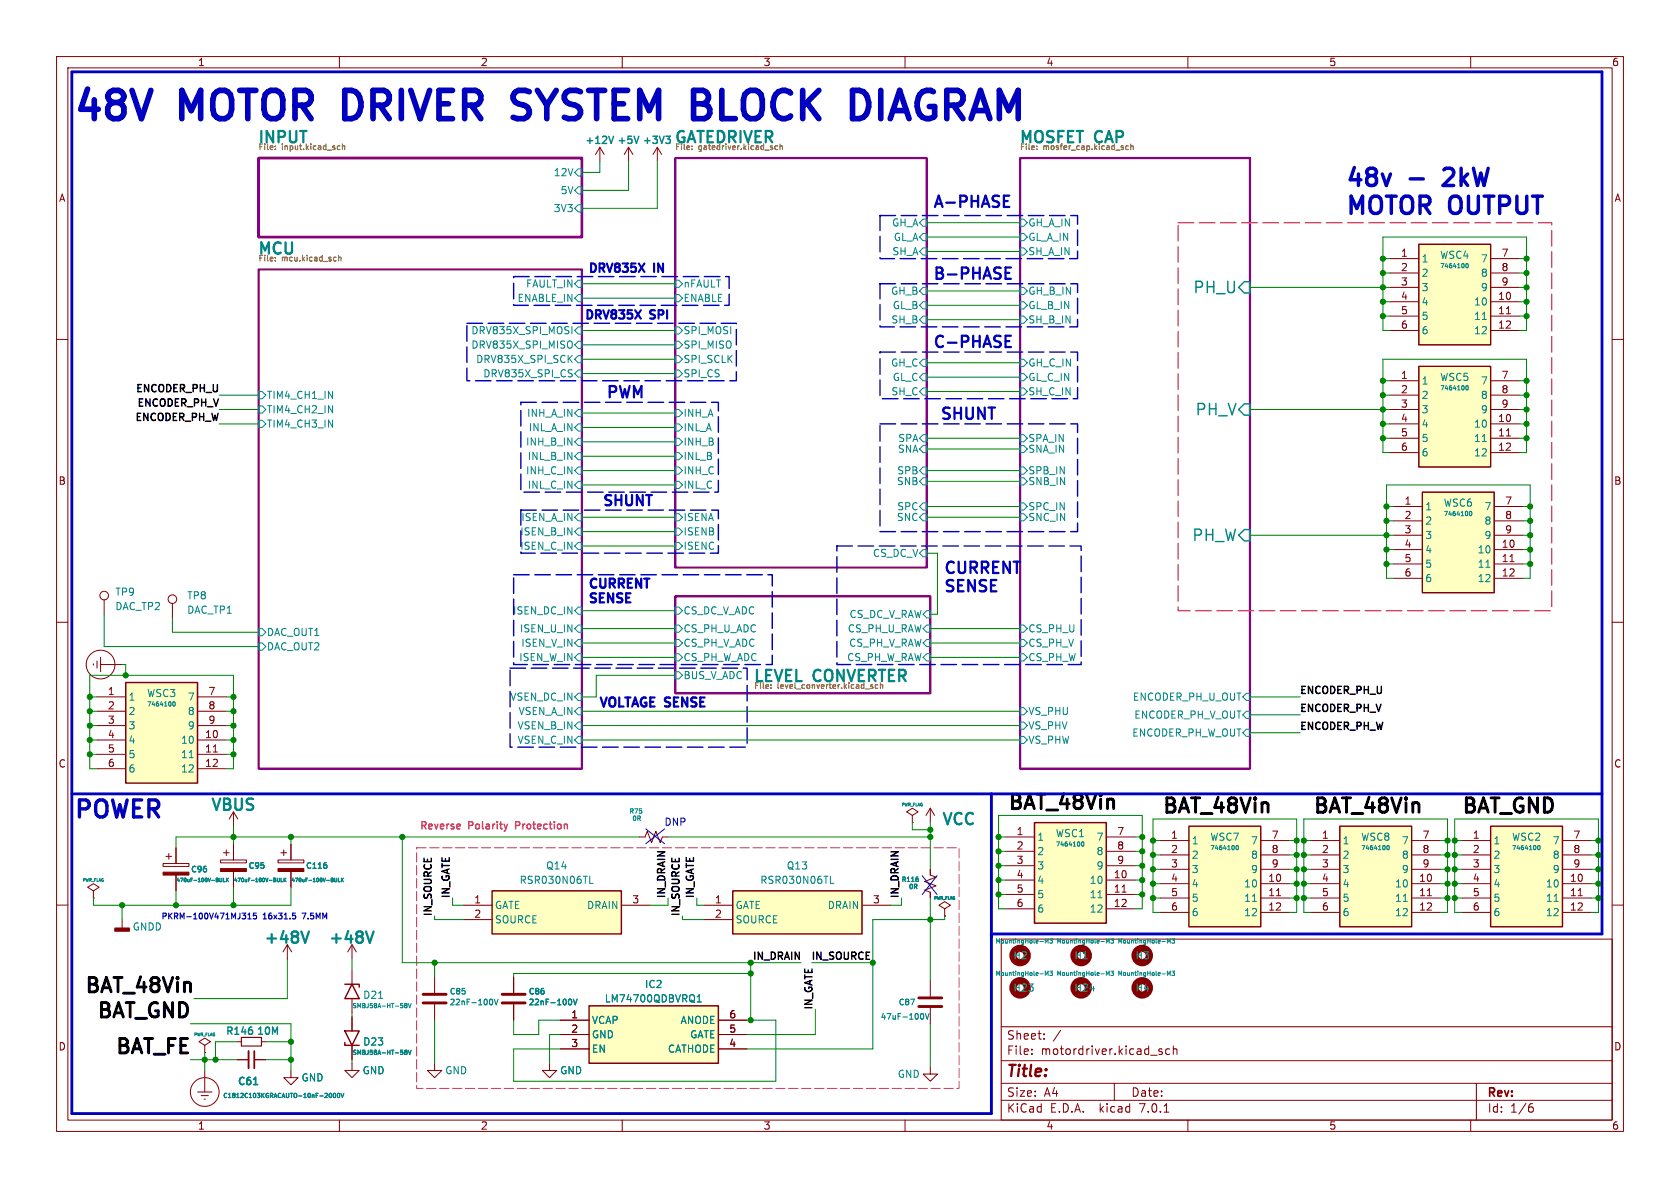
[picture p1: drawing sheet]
<svg xmlns="http://www.w3.org/2000/svg" width="297mm" height="210mm" viewBox="0 0 297 210" stroke-linecap="round" stroke-linejoin="round" font-family="sans-serif">
<g fill="none" stroke="#840000" stroke-width=".18">
<path d="M10 10h277v190h-277zM12 12h273v186h-273zM60 10v2M110 10v2M160 10v2M210 10v2M260 10v2M106 26l-.7 1.3M106 26v2.6M106 26l.8 1.3M111.1 26l-.7 1.3M111.1 26v2.6"/>
<path d="M111.1 26l.8 1.3M116.2 26l-.8 1.3M116.2 26v2.6M116.2 26l.8 1.3M10 60h2M245.7 45.7h5.1M245.7 53.3h5.1M245.7 55.9h5.1M245.7 58.4h5.1M245.7 48.3h5.1M245.7 50.8h5.1M263.5 45.7h5.1"/>
<path d="M263.5 53.3h5.1M263.5 55.9h5.1M263.5 58.4h5.1M263.5 48.3h5.1M263.5 50.8h5.1M266.3 55.5h.7M285 60h2M245.7 67.3h5.1M245.7 74.9h5.1M245.7 77.5h5.1M245.7 69.9h5.1M245.7 72.4h5.1"/>
<path d="M263.5 67.3h5.1M263.5 74.9h5.1M263.5 77.5h5.1M263.5 69.9h5.1M263.5 72.4h5.1M266.3 77.1h.7M245.7 80h5.1M246.4 89.5h5.1M246.4 97.2h5.1M246.4 99.7h5.1M246.4 92.1h5.1M246.4 94.6h5.1"/>
<path d="M263.5 80h5.1M264.2 89.5h5M264.2 97.2h5M264.2 99.7h5M264.2 92.1h5M264.2 94.6h5M266.9 99.3h.8M10 110h2M16.5 117.3v.3M17.1 116.8v1.3M17.8 117.5h3.8M17.8 116.2v2.5"/>
<path d="M18.4 106v2.6M30.5 106.7v2.5M246.4 102.2h5.1M264.2 102.2h5M285 110h2M17.1 123.2h5.1M17.1 130.8h5.1M17.1 133.4h5.1M17.1 135.9h5.1M17.1 125.7h5.1M17.1 128.3h5.1M34.9 123.2h5.1"/>
<path d="M34.9 130.8h5.1M34.9 133.4h5.1M34.9 135.9h5.1M34.9 125.7h5.1M34.9 128.3h5.1M37.7 132.9h.7M10 160h2M16.5 157.5l1-.7-1-.6-1 .6 1 .7v1.3M16.5 158.8h.1M28.8 152.7h4.6v.5h-4.6zM29.3 151.4h1.1M29.8 150.9v1"/>
<path d="M31.1 149.9v2.8M31.1 154.7v2.8M39 152h4.6v.5h-4.6zM39.5 150.7h1M40 150.2v1.1M41.3 143.5l.7 1.3M41.3 143.5v2.6M41.3 149.2v2.8M41.3 154.1v2.7M41.3 143.5l-.8 1.3M49.1 152h4.6v.5h-4.6zM49.7 150.7h1"/>
<path d="M50.2 150.2v1.1M51.4 149.2v2.8M51.4 154.1v2.7M161.3 144.1l1-.6-1-.6-1 .6 1 .6v1.3M161.3 145.4h.1M164.5 142.9v2.5M164.5 142.9l-.8 1.2M164.5 142.9l.7 1.2M177.8 148h5.1M177.8 155.6h5.1M177.8 158.1h5.1M177.8 150.5h5.1"/>
<path d="M177.8 153h5.1M195.6 148h5.1M195.6 155.6h5.1M195.6 158.1h5.1M195.6 150.5h5.1M195.6 153h5.1M198.4 157.7h.7M205.1 148.6h5.1M205.1 156.2h5.1M205.1 158.8h5.1M205.1 151.1h5.1M205.1 153.7h5.1"/>
<path d="M222.9 148.6h5.1M222.9 156.2h5.1M222.9 158.8h5.1M222.9 151.1h5.1M222.9 153.7h5.1M225.7 158.3h.7M231.8 148.6h5.1M231.8 156.2h5.1M231.8 158.8h5.1M231.8 151.1h5.1M231.8 153.7h5.1M249.6 148.6h5"/>
<path d="M249.6 156.2h5M249.6 158.8h5M249.6 151.1h5M249.6 153.7h5M252.3 158.3h.8M258.4 148.6h5.1M258.4 156.2h5.1M258.4 158.8h5.1M258.4 151.1h5.1M258.4 153.7h5.1M276.2 148.6h5.1M276.2 156.2h5.1"/>
<path d="M276.2 158.8h5.1M276.2 151.1h5.1M276.2 153.7h5.1M279 158.3h.7M285 160h2M21.6 162.6v1.5M50.8 167l-.8 1.3M50.8 167v2.5M50.8 167l.8 1.3M62.2 167v2.5M62.2 171.5v2.5M62.2 176.5v2.6"/>
<path d="M62.2 179.7v2.5M62.2 167l-.7 1.3M62.2 167l.8 1.3M76.8 172.7v2.8M76.8 177.5v2.8M81.9 160h5.1M81.9 162.6h5.1M90.8 172.7v2.8M90.8 177.5v2.8M109.9 160h5M124.5 160h5M124.5 162.6h5"/>
<path d="M152.4 160h5.1M164.5 173.4v2.7M164.5 178.2v2.8M167 160.7l1-.7-1-.6-1 .6 1 .7v1.2M167 161.9h.1M177 166h108v32h-108zM177.8 160.7h5.1M195.6 160.7h5.1M205.1 161.3h5.1M222.9 161.3h5.1M231.8 161.3h5.1M249.6 161.3h5"/>
<path d="M258.4 161.3h5.1M276.2 161.3h5.1M34.9 193h2.6M35.6 193.7h1.2M36.1 194.3h.2M36.2 184.8l1-.6-1-.7-1 .7 1 .6v1.3M36.2 186.1h.1M36.2 189.2v3.8M41.9 187.3h2M41.9 184.2h.8M45 187.3h2M46.2 184.2h.8"/>
<path d="M51.4 189.2v1.3h1.3l-1.3 1.3-1.2-1.3h1.2M60 198v2M62.2 188v1.2h1.3l-1.3 1.3-1.2-1.3h1.2M62.2 184.8v2.5M76.8 188v1.2h1.3l-1.3 1.3-1.2-1.3h1.2M97.2 188v1.2h1.2l-1.2 1.3-1.3-1.3h1.3M99.1 185.4h5M99.1 180.3h5M99.1 182.9h5M110 198v2M127 185.4h5.1M127 180.3h5.1"/>
<path d="M127 182.9h5.1M160 198v2M164.5 188.6v1.3h1.2l-1.2 1.2-1.3-1.2h1.3M177 194.5h108M177 191.5h108M177 187.5h108M177 181.5h108M182.4 186.3v.1M182.4 185.5v.1M184.6 183.6v.1M184.6 182.8v.1M197 191.5v3"/>
<path d="M204.9 185.8l.4 .1 .2 .2-.1 .2-.4 .1M204.9 185.5h.5M205.8 196.6h.8M206.8 185.5l-.4-.1-.3 .3v.4l.1 .2h.6M207.4 185.5l.2-.1 .4 .1 .1 .9M207.4 184.9v1.5M210 198v2M260 198v2M261 191.5v6.5M270.5 195.7h.4l.2 .3-.1 .5-.5 .1M270.9 195.1l-.4 .1"/>
<circle cx="17.8" cy="117.5" r="2.54"/>
<circle cx="18.4" cy="105.3" r=".76"/>
<circle cx="30.5" cy="105.9" r=".76"/>
<circle cx="36.2" cy="193" r="2.54"/>
</g>
<g fill="#fff" stroke="#fff" stroke-width=".18">
<path d="M45.7 27.9h57.2v14h-57.2z"/>
<path d="M119.4 27.9h44.4v72.4h-44.4z"/>
<path d="M45.7 47.6h57.2v88.3h-57.2z"/>
<path d="M180.3 27.9h40.7v108h-40.7z"/>
<path d="M119.4 105.4h45.1v17.2h-45.1z"/>
</g>
<path d="M45.7 27.9h57.2v14h-57.2z" fill="none" stroke="#840084" stroke-width=".5"/>
<g fill="none" stroke="#008484" stroke-width=".18">
<path d="M101.6 36.8l.6-.6h.7v1.3h-.7zM101.6 30.5l.6-.7h.7v1.3h-.7zM102.2 33h.7v1.3h-.7l-.6-.6zM163.2 38.7h.6v1.3h-.6l-.6-.6zM180.3 38.7h.7l.6 .7-.6 .6h-.7zM101.1 57.7v1.3M101.6 58.4l.6-.6h.7v1.3h-.7zM101.6 52.7l.6-.6h.7v1.2h-.7zM102.2 49.5h.7v1.3h-.7l-.6-.6zM119.4 57.8h.6l.6 .6-.6 .7h-.6zM119.4 49.5h.6l.6 .7-.6 .6h-.6zM119.4 52.1h.6l.6 .6-.6 .6h-.6z"/>
<path d="M163.2 50.8h.6v1.3h-.6l-.6-.7zM163.2 41.3h.6v1.2h-.6l-.6-.6zM163.2 53.3h.6v1.3h-.6l-.6-.6zM163.2 55.9h.6v1.3h-.6l-.6-.7zM163.2 43.8h.6v1.3h-.6l-.6-.6zM180.3 55.9h.7l.6 .6-.6 .7h-.7zM180.3 50.8h.7l.6 .6-.6 .7h-.7zM180.3 43.8h.7l.6 .7-.6 .6h-.7zM180.3 41.3h.7l.6 .6-.6 .6h-.7zM180.3 53.3h.7l.6 .7-.6 .6h-.7zM259.2 46.6h.1a.37 .37 0 0 1 .3 .4 .37 .37 0 0 1-.4 .3l-.1-.2zM259.5 47.3h.1"/>
<path d="M262 56.5h.8M45.7 69.2h.7l.6 .7-.6 .6h-.7zM45.7 71.8h.7l.6 .6-.6 .6h-.7zM45.7 74.3h.7l.6 .6-.6 .7h-.7zM100.6 63.4l.6 .7M100.9 60.3h.1a.81 .81 0 0 1-.1 1.2M100.9 66l.3 .3-.3 .3M101 65.4h.2M101.2 62.8l-.8 .7M101.6 75.6l.6-.7h.7v1.3h-.7zM101.6 66l.6-.6h.7v1.3h-.7zM102.2 60.3h.7v1.3h-.7l-.6-.6z"/>
<path d="M102.2 62.9h.7v1.2h-.7l-.6-.6zM102.2 72.4h.7v1.3h-.7l-.6-.7zM102.2 77.5h.7v1.2h-.7l-.6-.6zM119.4 60.3h.6l.6 .7-.6 .6h-.6zM119.4 65.4h.6l.6 .6-.6 .7h-.6zM119.4 62.9h.6l.6 .6-.6 .6h-.6zM119.4 72.4h.6l.6 .6-.6 .7h-.6zM119.4 74.9h.6l.6 .7-.6 .6h-.6zM119.4 77.5h.6l.6 .6-.6 .6h-.6zM163.2 66h.6v1.3h-.6l-.6-.6zM163.2 68.6h.6v1.3h-.6l-.6-.7zM163.2 63.5h.6v1.3h-.6l-.6-.7z"/>
<path d="M163.2 76.8h.6v1.3h-.6l-.6-.6zM163.2 78.7h.6v1.3h-.6l-.6-.6zM180.3 68.6h.7l.6 .6-.6 .7h-.7zM180.3 66h.7l.6 .7-.6 .6h-.7zM180.3 63.5h.7l.6 .6-.6 .7h-.7zM180.3 78.7h.7l.6 .7-.6 .6h-.7zM180.3 76.8h.7l.6 .7-.6 .6h-.7zM259.2 68.2h.1a.37 .37 0 0 1 .3 .4 .37 .37 0 0 1-.4 .3l-.1-.3zM262 78.1h.8M101.6 94l.6-.7h.7v1.3h-.7zM102.2 90.8h.7v1.3h-.7l-.6-.7zM102.2 85.1h.7v1.3h-.7l-.6-.7z"/>
<path d="M102.2 80h.7v1.3h-.7l-.6-.7zM102.2 82.6h.7v1.2h-.7l-.6-.6zM102.2 95.9h.7v1.3h-.7l-.6-.7zM119.4 82.6h.6l.6 .6-.6 .6h-.6zM119.4 85.1h.6l.6 .6-.6 .7h-.6zM119.4 80h.6l.6 .6-.6 .7h-.6zM119.4 90.8h.6l.6 .6-.6 .7h-.6zM119.4 93.3h.6l.6 .7-.6 .6h-.6zM119.4 95.9h.6l.6 .6-.6 .7h-.6zM163.2 97.2h.6v1.2h-.6l-.6-.6zM163.2 82.6h.6v1.2h-.6l-.6-.6zM163.2 84.5h.6v1.2h-.6l-.6-.6z"/>
<path d="M163.2 88.9h.6v1.3h-.6l-.6-.7zM163.2 90.8h.6v1.3h-.6l-.6-.7zM180.3 84.5h.7l.6 .6-.6 .6h-.7zM180.3 82.6h.7l.6 .6-.6 .6h-.7zM180.3 90.8h.7l.6 .6-.6 .7h-.7zM180.3 88.9h.7l.6 .6-.6 .7h-.7zM259.9 90.4h.1a.37 .37 0 0 1 .2 .4 .37 .37 0 0 1-.3 .3l-.1-.2zM45.7 113.7h.7l.6 .6-.6 .6h-.7zM45.7 111.1h.7l.6 .7-.6 .6h-.7zM101.6 111.1l.6-.6h.7v1.3h-.7zM102.2 107.3h.7v1.3h-.7l-.6-.6zM102.2 115.6h.7v1.2h-.7l-.6-.6z"/>
<path d="M102.2 113h.7v1.3h-.7l-.6-.6zM119.4 115.6h.6l.6 .6-.6 .6h-.6zM119.4 113h.6l.6 .7-.6 .6h-.6zM119.4 110.5h.6l.6 .6-.6 .7h-.6zM119.4 118.7h.6l.6 .7-.6 .6h-.6zM119.4 107.3h.6l.6 .7-.6 .6h-.6zM163.2 113.7l.6-.7h.7v1.3h-.7zM163.8 110.5h.7v1.3h-.7l-.6-.7zM163.8 115.6h.7v1.2h-.7l-.6-.6zM163.8 108h.7v1.2h-.7l-.6-.6zM180.3 115.6h.7l.6 .6-.6 .6h-.7zM180.3 113h.7l.6 .7-.6 .6h-.7z"/>
<path d="M180.3 110.5h.7l.6 .6-.6 .7h-.7zM262.7 100.3h.7M30.6 124.1h.1a.37 .37 0 0 1 .3 .3 .37 .37 0 0 1-.4 .4l-.1-.3zM30.6 124.1h.1M33.4 133.9h.8M101.6 123.2l.6-.6h.7v1.2h-.7zM102.2 127.6h.7v1.3h-.7l-.6-.6zM102.2 125.1h.7v1.3h-.7l-.6-.7zM102.2 130.2h.7v1.2h-.7l-.6-.6zM180.3 130.2h.7l.6 .6-.6 .6h-.7zM180.3 125.1h.7l.6 .6-.6 .7h-.7zM180.3 127.6h.7l.6 .7-.6 .6h-.7z"/>
<path d="M220.3 125.7h.7v1.3h-.7l-.6-.6zM220.3 122.6h.7v1.2h-.7l-.6-.6zM220.3 128.9h.7v1.3h-.7l-.6-.7zM39.2 155.2v.5l-.2 .2M39.5 155.2v.7h.3M40 155.2v.7M40.1 155.5l.3 .4M40.4 155.2l-.4 .4M49.4 155.2v.5l-.3 .2M49.7 155.2v.7h.3M50.2 155.2v.7M50.3 155.5l.3 .4"/>
<path d="M50.6 155.2l-.4 .4M59.5 155.2v.5l-.2 .2M59.8 155.2v.7h.3M60.4 155.2v.7M60.5 155.5l.2 .4M60.7 155.2l-.3 .4M104.3 156.2h.6M146.8 156.2h.6M191.3 148.9l.1-.1a.37 .37 0 0 1 .2 .4 .37 .37 0 0 1-.3 .3l-.1-.2zM194.1 158.7h.7M218.6 149.5h.1a.37 .37 0 0 1 .2 .3 .37 .37 0 0 1-.3 .4l-.1-.3zM221.4 159.3h.7"/>
<path d="M245.3 149.5a.37 .37 0 0 1 .3 .3 .37 .37 0 0 1-.3 .4l-.1-.3zM248.1 159.3h.7M271.9 149.5h.1a.37 .37 0 0 1 .3 .3 .37 .37 0 0 1-.4 .4l-.1-.3zM274.7 159.3h.8M71.7 177.7l-.2-.1 .2-.2 .3 .1-.2 .2M71.7 177.7l-.2 .2 .2 .3 .3-.2-.2-.3M71.7 177.7h.1M72.2 177.4l.2 .8 .3-.8M123.3 177.1h.7M123.3 176.2l.3-.4v1.3M185 172.2l.3-.5v.7M185 166.5l.3-.5v.7"/>
<path d="M185.6 171.7h.5l-.3 .3h.2v.4h-.4M185.6 166h.5l-.3 .3h.2v.3h-.4M195.8 172.2l.3-.5v.7M195.8 166.5l.3-.5v.7M196.4 171.7h.5l-.3 .3h.2v.4h-.4M196.4 166h.5l-.3 .3h.2v.3h-.4M206.6 166.5l.3-.5v.7M206.6 172.2l.3-.5v.7M207.2 171.7h.5l-.3 .3h.2v.4h-.4M207.2 166h.5l-.3 .3h.2v.3M207.2 166.6v.1M207.2 166.7h.4"/>
<path d="M207.6 166.6v.1M58.5 193.3h.1M58.5 193.3l.1 .4-.1 .3M59 193.3h.1a.37 .37 0 0 1 .2 .4 .37 .37 0 0 1-.3 .3l-.1-.3zM59.7 193.3h.1a.37 .37 0 0 1 .3 .4 .37 .37 0 0 1-.4 .3l-.1-.3zM59.7 193.3h.1M60.3 193.3l.2 .7 .3-.7M71.7 186l-.2-.2 .2-.2 .3 .2-.2 .2M71.7 186l-.2 .1 .2 .3 .2-.1v-.3M71.7 186h.1M71.8 186h.1M71.9 186h.1"/>
<path d="M72.2 185.6l.2 .8 .3-.8"/>
</g>
<path d="M60.8 25.8l.2 .1v.5M137.9 25.4v1M138.3 25.9v.5M200.3 25.9v.5M155.6 120.7v1M156.1 121.2v.5" fill="none" stroke="#848400" stroke-width=".2"/>
<path d="M119.4 27.9h44.4v72.4h-44.4zM180.3 27.9h40.7v108h-40.7zM45.7 47.6h57.2v88.3h-57.2zM119.4 105.4h45.1v17.2h-45.1z" fill="none" stroke="#840084" stroke-width=".4"/>
<path d="M108.5 24.1l-.5 1.3M112.9 24.1l-.4 1.3M118.5 24.1l-.4 .5 .3 .1 .1 .4-.2 .3h-.4M220 49.8h1v2h-1l-1-1zM220 71.4h1v2h-1l-1-1zM220 93.6h1v2h-1l-1-1zM44.5 182.1l.2 .2-.2 .5M44.8 191.7h.7" fill="none" stroke="#008484" stroke-width=".25"/>
<path d="M20.3 164.1h2.6v.5h-2.6z" fill="#840000" stroke="#840000" stroke-width=".25"/>
<g fill="#840000" stroke="#840000" stroke-width=".18">
<path d="M28.8 154.2h4.6v.5h-4.6z"/>
<path d="M39 153.5h4.6v.6h-4.6z"/>
<path d="M49.1 153.5h4.6v.6h-4.6z"/>
</g>
<path d="M74.8 177.3h4.1M74.8 175.8h4.1M88.8 177.3h4M88.8 175.8h4M162.4 177.9h4.1M162.4 176.4h4.1" fill="none" stroke="#840000" stroke-width=".51"/>
<path d="M57.7 152.9l.1 .2-.1 .4M86.8 176.6a.53 .53 0 0 1 .3 .5 .53 .53 0 0 1-.3 .5M87.4 176.6l.3 1 .3-1M100.7 176.6a.53 .53 0 0 1 .4 .5 .53 .53 0 0 1-.4 .5M101.4 176.6l.3 1 .3-1M163 179.2a.53 .53 0 0 1 .3 .5 .53 .53 0 0 1-.3 .5M163.6 179.2l.3 1 .3-1" fill="none" stroke="#008484" stroke-width=".2"/>
<g fill="none" stroke="#840000" stroke-width="1.3">
<circle cx="180.3" cy="174.6" r="1.27"/>
<circle cx="180.3" cy="168.9" r="1.27"/>
<circle cx="191.1" cy="174.6" r="1.27"/>
<circle cx="191.1" cy="168.9" r="1.27"/>
<circle cx="201.9" cy="168.9" r="1.27"/>
<circle cx="201.9" cy="174.6" r="1.27"/>
</g>
<g fill="#ffffc2" stroke="#ffffc2" stroke-width=".18">
<path d="M87 157.5h22.9v7.6h-22.9z"/>
<path d="M129.5 157.5h22.9v7.6h-22.9z"/>
<path d="M22.2 120.7h12.7v17.7h-12.7z"/>
<path d="M250.8 64.8h12.7v17.8h-12.7z"/>
<path d="M210.2 146.1h12.7v17.7h-12.7z"/>
<path d="M251.5 87h12.7v17.8h-12.7z"/>
<path d="M250.8 43.2h12.7v17.8h-12.7z"/>
<path d="M263.5 146.1h12.7v17.7h-12.7z"/>
<path d="M182.9 145.4h12.7v17.8h-12.7z"/>
<path d="M236.9 146.1h12.7v17.7h-12.7z"/>
<path d="M104.1 177.8h22.9v10.2h-22.9z"/>
</g>
<g fill="none" stroke="#840000" stroke-width=".25">
<path d="M250.8 43.2h12.7v17.8h-12.7zM250.8 64.8h12.7v17.8h-12.7zM251.5 87h12.7v17.8h-12.7zM22.2 120.7h12.7v17.7h-12.7zM87 157.5h22.9v7.6h-22.9zM129.5 157.5h22.9v7.6h-22.9zM182.9 145.4h12.7v17.8h-12.7zM210.2 146.1h12.7v17.7h-12.7zM236.9 146.1h12.7v17.7h-12.7zM263.5 146.1h12.7v17.7h-12.7zM61 174h2.5v.5M62.2 174l1.3 2.5h-2.5z"/>
<path d="M104.1 177.8h22.9v10.2h-22.9zM61 184.3v.5h2.5M61 182.2h2.5l-1.3 2.6z"/>
</g>
<path d="M43.9 185.8v3" fill="none" stroke="#840000" stroke-width=".33"/>
<path d="M45 185.8v3" fill="none" stroke="#840000" stroke-width=".3"/>
<path d="M42.7 183.4h3.5v1.5h-3.5z" fill="none" stroke="#840000" stroke-width=".2"/>
<path d="M54.6 164.7l-.7 2M66 164.7l-.6 2" fill="none" stroke="#008484" stroke-width=".4"/>
<path d="M256.8 31l-1.7 1.8h1.9" fill="none" stroke="#0000c2" stroke-width=".61"/>
<path d="M43.8 162.4h.6M43.8 161.7l.3-.3v1M45.3 161.4h-.5v.5h.5v.4l-.1 .1-.4-.1M51.7 161.4h.5M52.2 161.9l.1 .1-.1 .4M53.4 161.4h.7" fill="none" stroke="#0000c2" stroke-width=".2"/>
<path d="M91.2 18.1l1.4 .5M92.9 16h-1.2l-.5 .2M90.7 20.7l.7 .3h1.2" fill="none" stroke="#0000c2" stroke-width="1"/>
<path d="M177.8 59.4h.9M177.8 49.3h.9M177.8 47.3h.9M177.8 61.4h.9" fill="none" stroke="#0000c2" stroke-width=".4"/>
<path d="M155.6 38.1h34.9v7.6h-34.9v-7.6M82.5 57.2h47.7v10.1h-47.7v-10.1M90.8 48.9h38.1v5.1h-38.1v-5.1M155.6 50.2h34.9v7.6h-34.9v-7.6M92.1 71.1h34.9v15.9h-34.9v-15.9M155.6 62.2h34.9v8.3h-34.9v-8.3M155.6 74.9h34.9v19.1h-34.9v-19.1M92.1 90.2h34.9v7.6h-34.9v-7.6M148 96.5h43.1v21h-43.1v-21M90.2 118.1h41.9v14h-41.9v-14M90.8 101.6h45.7v15.9h-45.7v-15.9" fill="none" stroke="#0000c2" stroke-width=".25" stroke-dasharray="2.7 1"/>
<path d="M73.7 149.9h95.8v42.5h-95.8v-42.5" fill="none" stroke="#ff315d" stroke-width=".18" stroke-dasharray="1.7 .6"/>
<path d="M208.3 39.4h66v68.6h-66v-68.6" fill="none" stroke="#ff4362" stroke-width=".25" stroke-dasharray="2.7 1"/>
<path d="M12.7 140.3h270.5M175.3 140.3v56.6h-162.6v-184.2h270.5v152.4h-107.9" fill="none" stroke="#0000c2" stroke-width=".5"/>
<path d="M12.7 140.3v22.3" fill="none" stroke="#0000c2" stroke-width=".18"/>
<g fill="none" stroke="#008400" stroke-width=".18">
<path d="M106 28.6v1.9h-3.1M111.1 28.6v5.1h-8.2M116.2 28.6v8.2h-13.3M163.8 39.4h16.5M102.9 58.4h16.5M102.9 50.2h16.5M102.9 52.7h16.5M163.8 41.9h16.5M163.8 44.5h16.5M163.8 54h16.5M163.8 56.5h16.5M163.8 51.4h16.5"/>
<path d="M221 50.8h24.7M244.5 55.9h1.2M244.5 45.7h1.2M244.5 48.3h1.2M244.5 53.3h1.2M245.7 58.4h-1.2v-16.5h25.4v16.5h-1.3M268.6 55.9h1.3M268.6 45.7h1.3M268.6 48.3h1.3M268.6 53.3h1.3M268.6 50.8h1.3M38.7 74.9h7"/>
<path d="M38.7 72.4h7M38.7 69.9h7M102.9 63.5h16.5M102.9 73h16.5M102.9 78.1h16.5M102.9 75.6h16.5M102.9 66h16.5M102.9 61h16.5M163.8 77.5h16.5M163.8 64.1h16.5M163.8 79.4h16.5M163.8 69.2h16.5"/>
<path d="M163.8 66.7h16.5M221 72.4h24.7M244.5 77.5h1.2M244.5 74.9h1.2M244.5 67.3h1.2M244.5 69.9h1.2M268.6 77.5h1.3M268.6 74.9h1.3M268.6 67.3h1.3M268.6 72.4h1.3M268.6 69.9h1.3M102.9 85.7h16.5"/>
<path d="M102.9 91.4h16.5M102.9 83.2h16.5M102.9 80.6h16.5M102.9 96.5h16.5M102.9 94h16.5M163.8 89.5h16.5M163.8 91.4h16.5M163.8 85.1h16.5M163.8 97.8h1.9v10.8h-1.2M163.8 83.2h16.5M221 94.6h25.4M245.1 97.2h1.3"/>
<path d="M245.1 92.1h1.3M245.1 89.5h1.3M245.1 99.7h1.3M245.7 80h-1.2v-16.5h25.4v16.5h-1.3M269.2 97.2h1.3M269.2 92.1h1.3M269.2 89.5h1.3M269.2 94.6h1.3M269.2 99.7h1.3M18.4 108.6v5.7h27.3M21.6 117.5h.6v1.9M30.5 109.2v2.6h15.2"/>
<path d="M102.9 111.1h16.5M102.9 116.2h16.5M102.9 113.7h16.5M102.9 108h16.5M119.4 119.4h-14v3.8h-2.5M164.5 111.1h15.8M164.5 116.2h15.8M164.5 113.7h15.8M246.4 102.2h-1.3v-16.5h25.4v16.5h-1.3M15.9 123.2h1.2M15.9 128.3h1.2M15.9 130.8h1.2"/>
<path d="M15.9 133.4h1.2M15.9 125.7h1.2M17.1 135.9h-1.2v-16.5h25.4v16.5h-1.3M40 123.2h1.3M40 128.3h1.3M40 130.8h1.3M40 133.4h1.3M40 125.7h1.3M102.9 128.3h77.4M102.9 130.8h77.4M102.9 125.7h77.4M221 129.5h8.9"/>
<path d="M221 126.4h8.9M221 123.2h8.9M31.1 157.5v2.5M41.3 146.1v3.1M41.3 156.8v3.2M51.4 156.8v3.2h-34.9v-1.2M51.4 148v1.2M71.1 148v22.2h70.5M80 158.8v1.2h1.9M113 148h-81.9v1.9M118.1 158.8v1.2h-3.2M118.1 148h46.4"/>
<path d="M123.2 158.8v1.2h1.3M159.4 158.8v1.2h-1.9M161.3 145.4v1.3h3.2M164.5 145.4v8.3M164.5 158.8v14.6M176.5 155.6h1.3M176.5 148h1.3M176.5 158.1h1.3M176.5 153h1.3M176.5 150.5h1.3M200.7 155.6h1.2M200.7 148h1.2"/>
<path d="M200.7 158.1h1.2M200.7 153h1.2M200.7 150.5h1.2M203.8 158.8h1.3M203.8 156.2h1.3M203.8 151.1h1.3M203.8 153.7h1.3M203.8 148.6h1.3M228 158.8h1.2M228 156.2h1.2M228 151.1h1.2M228 153.7h1.2"/>
<path d="M228 148.6h1.2M230.5 158.8h1.3M230.5 156.2h1.3M230.5 151.1h1.3M230.5 153.7h1.3M230.5 148.6h1.3M254.6 158.8h1.3M254.6 156.2h1.3M254.6 151.1h1.3M254.6 153.7h1.3M254.6 148.6h1.3M257.2 158.8h1.2"/>
<path d="M257.2 156.2h1.2M257.2 151.1h1.2M257.2 153.7h1.2M257.2 148.6h1.2M281.3 158.8h1.3M281.3 156.2h1.3M281.3 151.1h1.3M281.3 153.7h1.3M281.3 148.6h1.3M21.6 160v2.6M50.8 169.5v7h-16.5M62.2 169.5v2"/>
<path d="M62.2 179.1v.6M76.8 161.9v.7h5.1M76.8 170.2v2.5M120.6 161.9v.7h3.9M132.7 172.1h-41.9v.6M132.7 170.2v10.1M143.5 170.2h10.8M144.1 178.4v4.5h-12M167 161.9v.7h-12.7v22.8h-22.2M177.8 160.7h-1.3v-16.6h25.4v16.6h-1.2M205.1 161.3h-1.3v-16.5h25.4v16.5h-1.2M231.8 161.3h-1.3v-16.5h25.4v16.5h-1.3"/>
<path d="M258.4 161.3h-1.2v-16.5h25.4v16.5h-1.3M33.7 187.3h8.2M33.7 181h17.7v8.2M36.2 186.1v3.1M41.9 184.2h-3.8v3.1M47 187.3h4.4M47 184.2h4.4M62.2 187.3v.7M76.8 180.3v7.7M90.8 180.3v2.6h4.4v-2.6h3.9M99.1 182.9h-1.9v5.1M132.1 180.3h5.1v10.8h-46.4v-5.7h8.3"/>
<path d="M164.5 181v7.6"/>
</g>
<g fill="#008400" stroke="#008400" stroke-width=".18">
<circle cx="269.9" cy="45.7" r=".46"/>
<circle cx="269.9" cy="50.8" r=".46"/>
<circle cx="269.9" cy="48.3" r=".46"/>
<circle cx="269.9" cy="53.3" r=".46"/>
<circle cx="244.5" cy="74.9" r=".46"/>
<circle cx="244.5" cy="69.9" r=".46"/>
<circle cx="244.5" cy="72.4" r=".46"/>
<circle cx="244.5" cy="67.3" r=".46"/>
<circle cx="244.5" cy="50.8" r=".46"/>
<circle cx="244.5" cy="53.3" r=".46"/>
<circle cx="244.5" cy="48.3" r=".46"/>
<circle cx="244.5" cy="55.9" r=".46"/>
<circle cx="244.5" cy="45.7" r=".46"/>
<circle cx="269.9" cy="72.4" r=".46"/>
<circle cx="269.9" cy="74.9" r=".46"/>
<circle cx="269.9" cy="77.5" r=".46"/>
<circle cx="269.9" cy="67.3" r=".46"/>
<circle cx="269.9" cy="69.9" r=".46"/>
<circle cx="269.9" cy="55.9" r=".46"/>
<circle cx="154.3" cy="170.2" r=".46"/>
<circle cx="176.5" cy="148" r=".46"/>
<circle cx="132.7" cy="170.2" r=".46"/>
<circle cx="132.7" cy="180.3" r=".46"/>
<circle cx="132.7" cy="172.1" r=".46"/>
<circle cx="245.1" cy="99.7" r=".46"/>
<circle cx="245.1" cy="97.2" r=".46"/>
<circle cx="245.1" cy="94.6" r=".46"/>
<circle cx="244.5" cy="77.5" r=".46"/>
<circle cx="245.1" cy="92.1" r=".46"/>
<circle cx="245.1" cy="89.5" r=".46"/>
<circle cx="176.5" cy="153" r=".46"/>
<circle cx="176.5" cy="150.5" r=".46"/>
<circle cx="176.5" cy="155.6" r=".46"/>
<circle cx="164.5" cy="162.6" r=".46"/>
<circle cx="176.5" cy="158.1" r=".46"/>
<circle cx="229.2" cy="158.8" r=".46"/>
<circle cx="201.9" cy="148" r=".46"/>
<circle cx="201.9" cy="150.5" r=".46"/>
<circle cx="203.8" cy="148.6" r=".46"/>
<circle cx="201.9" cy="153" r=".46"/>
<circle cx="203.8" cy="156.2" r=".46"/>
<circle cx="203.8" cy="158.8" r=".46"/>
<circle cx="201.9" cy="155.6" r=".46"/>
<circle cx="201.9" cy="158.1" r=".46"/>
<circle cx="203.8" cy="153.7" r=".46"/>
<circle cx="203.8" cy="151.1" r=".46"/>
<circle cx="230.5" cy="158.8" r=".46"/>
<circle cx="255.9" cy="158.8" r=".46"/>
<circle cx="255.9" cy="153.7" r=".46"/>
<circle cx="255.9" cy="148.6" r=".46"/>
<circle cx="255.9" cy="151.1" r=".46"/>
<circle cx="257.2" cy="148.6" r=".46"/>
<circle cx="257.2" cy="153.7" r=".46"/>
<circle cx="257.2" cy="151.1" r=".46"/>
<circle cx="257.2" cy="156.2" r=".46"/>
<circle cx="257.2" cy="158.8" r=".46"/>
<circle cx="270.5" cy="97.2" r=".46"/>
<circle cx="270.5" cy="99.7" r=".46"/>
<circle cx="270.5" cy="94.6" r=".46"/>
<circle cx="270.5" cy="92.1" r=".46"/>
<circle cx="255.9" cy="156.2" r=".46"/>
<circle cx="282.6" cy="151.1" r=".46"/>
<circle cx="282.6" cy="148.6" r=".46"/>
<circle cx="282.6" cy="153.7" r=".46"/>
<circle cx="282.6" cy="156.2" r=".46"/>
<circle cx="282.6" cy="158.8" r=".46"/>
<circle cx="229.2" cy="153.7" r=".46"/>
<circle cx="230.5" cy="153.7" r=".46"/>
<circle cx="230.5" cy="151.1" r=".46"/>
<circle cx="230.5" cy="148.6" r=".46"/>
<circle cx="229.2" cy="148.6" r=".46"/>
<circle cx="229.2" cy="151.1" r=".46"/>
<circle cx="270.5" cy="89.5" r=".46"/>
<circle cx="230.5" cy="156.2" r=".46"/>
<circle cx="229.2" cy="156.2" r=".46"/>
<circle cx="164.5" cy="146.7" r=".46"/>
<circle cx="164.5" cy="148" r=".46"/>
<circle cx="31.1" cy="160" r=".46"/>
<circle cx="15.9" cy="133.4" r=".46"/>
<circle cx="15.9" cy="130.8" r=".46"/>
<circle cx="41.3" cy="160" r=".46"/>
<circle cx="21.6" cy="160" r=".46"/>
<circle cx="36.2" cy="187.3" r=".46"/>
<circle cx="41.3" cy="148" r=".46"/>
<circle cx="51.4" cy="187.3" r=".46"/>
<circle cx="76.8" cy="170.2" r=".46"/>
<circle cx="38.1" cy="187.3" r=".46"/>
<circle cx="51.4" cy="184.2" r=".46"/>
<circle cx="15.9" cy="125.7" r=".46"/>
<circle cx="15.9" cy="123.2" r=".46"/>
<circle cx="22.2" cy="119.4" r=".46"/>
<circle cx="41.3" cy="130.8" r=".46"/>
<circle cx="41.3" cy="133.4" r=".46"/>
<circle cx="15.9" cy="128.3" r=".46"/>
<circle cx="41.3" cy="123.2" r=".46"/>
<circle cx="41.3" cy="125.7" r=".46"/>
<circle cx="41.3" cy="128.3" r=".46"/>
<circle cx="51.4" cy="148" r=".46"/>
<circle cx="71.1" cy="148" r=".46"/>
</g>
<g font-size="7" fill="#0000c2">
<text x="13.3" y="21.6">48V</text>
<text x="32.5" y="21.6">MOTOR DRIVER</text>
<text x="94.3" y="21.6">SYSTEM BLOCK DIAGRAM</text>
<text x="118.1" y="149.9" transform="rotate(-90 118.1 149.9)">x</text>
</g>
<text font-size="7" fill="#840000" x="162.9" y="158.8">x</text>
<g font-size="4.2" fill="#0000c2">
<text x="238.1" y="33.2">48v</text>
<text x="249.5" y="33.2">-</text>
<text x="256.5" y="33.2">2kW</text>
<text x="238.1" y="38.1">MOTOR OUTPUT</text>
<text x="13.3" y="144.8">POWER</text>
</g>
<g font-size="3.5">
<text x="177.6" y="143.3">BAT_48Vin</text>
<text x="204.9" y="143.9">BAT_48Vin</text>
<text x="231.6" y="143.9">BAT_48Vin</text>
<text x="257.9" y="143.9">BAT_GND</text>
<text x="14.4" y="175.6">BAT_48Vin</text>
<text x="16.6" y="180.1">BAT_GND</text>
<text x="19.8" y="186.4">BAT_FE</text>
</g>
<g font-size="2.8" fill="#008484">
<text x="45.7" y="25.4">INPUT</text>
<text x="45.7" y="45.1">MCU</text>
<text x="210.7" y="52.1">PH_U</text>
<text x="211.1" y="73.7">PH_V</text>
<text x="210.5" y="95.9">PH_W</text>
<text x="37.1" y="143.7">VBUS</text>
<text x="166.4" y="146.3">VCC</text>
<text x="46.5" y="167.2">+48V</text>
<text x="57.9" y="167.2">+48V</text>
</g>
<g font-size="2.8" fill="#848400">
<text x="119.4" y="25.4">GATEDRIVER</text>
<text x="180.3" y="25.4">MOSFET CAP</text>
<text x="133.3" y="120.7">LEVEL CONVERTER</text>
</g>
<g font-size="2.8" fill="#0000c2">
<text x="165.1" y="36.8">A-PHASE</text>
<text x="165.1" y="49.5">B-PHASE</text>
<text x="165.1" y="61.6">C-PHASE</text>
<text x="107.3" y="70.5">PWM</text>
<text x="166.4" y="74.3">SHUNT</text>
<text x="167" y="101.5">CURRENT</text>
<text x="167" y="104.8">SENSE</text>
</g>
<text font-size="2.8" fill="#840000" x="178" y="190.8">Title:</text>
<text font-size="2.5" fill="#0000c2" x="106.7" y="89.5">SHUNT</text>
<g font-size="2.2" fill="#0000c2">
<text x="104.1" y="104.1">CURRENT</text>
<text x="104.1" y="106.7">SENSE</text>
<text x="106" y="125.1">VOLTAGE SENSE</text>
</g>
<g font-size="2.1" fill="#0000c2">
<text x="104.1" y="48.3">DRV835X</text>
<text x="115.9" y="48.3">IN</text>
<text x="103.5" y="56.5">DRV835X</text>
<text x="115.3" y="56.5">SPI</text>
</g>
<g font-size="2.1" fill="#840000">
<text x="178" y="183.9">Sheet:</text>
<text x="186.2" y="183.9">/</text>
<text x="178" y="186.6">File:</text>
<text x="184" y="186.6">motordriver.kicad_sch</text>
<text x="178" y="196.8">KiCad</text>
<text x="178" y="194">Size:</text>
<text x="184.6" y="194">A4</text>
<text x="185.7" y="196.8">E.D.A.</text>
<text x="194.4" y="196.8">kicad</text>
<text x="200" y="194">Date:</text>
<text x="201.5" y="196.8">7.0.1</text>
<text x="263" y="194.2">Rev:</text>
<text x="263" y="196.8">Id:</text>
<text x="267" y="196.8">1/6</text>
</g>
<g font-size="1.8" fill="#840000">
<text x="35" y="11.8">1</text>
<text x="85" y="11.8">2</text>
<text x="135" y="11.8">3</text>
<text x="185" y="11.8">4</text>
<text x="235" y="11.8">5</text>
<text x="285" y="11.8">6</text>
<text x="10.4" y="35.8">A</text>
<text x="285.4" y="35.8">A</text>
<text x="247.6" y="45.5">1</text>
<text x="265.4" y="45.5">7</text>
<text x="247.6" y="48">2</text>
<text x="247.6" y="50.5">3</text>
<text x="247.6" y="53.1">4</text>
<text x="264.8" y="53.1">10</text>
<text x="265.4" y="48">8</text>
<text x="265.4" y="50.5">9</text>
<text x="247.6" y="55.6">5</text>
<text x="247.6" y="58.2">6</text>
<text x="264.8" y="55.6">11</text>
<text x="264.8" y="58.2">12</text>
<text x="247.6" y="67.1">1</text>
<text x="247.6" y="69.6">2</text>
<text x="265.4" y="67.1">7</text>
<text x="265.4" y="69.6">8</text>
<text x="247.6" y="72.1">3</text>
<text x="247.6" y="74.7">4</text>
<text x="247.6" y="77.2">5</text>
<text x="264.8" y="74.7">10</text>
<text x="264.8" y="77.2">11</text>
<text x="265.4" y="72.1">9</text>
<text x="247.6" y="79.8">6</text>
<text x="264.8" y="79.8">12</text>
<text x="10.3" y="85.8">B</text>
<text x="248.3" y="89.3">1</text>
<text x="266" y="89.3">7</text>
<text x="285.3" y="85.8">B</text>
<text x="248.3" y="91.8">2</text>
<text x="248.3" y="94.4">3</text>
<text x="266" y="91.8">8</text>
<text x="266" y="94.4">9</text>
<text x="248.3" y="96.9">4</text>
<text x="248.3" y="99.4">5</text>
<text x="248.3" y="102">6</text>
<text x="265.4" y="96.9">10</text>
<text x="265.4" y="99.4">11</text>
<text x="265.4" y="102">12</text>
<text x="19" y="122.9">1</text>
<text x="19" y="125.5">2</text>
<text x="36.8" y="122.9">7</text>
<text x="36.8" y="125.5">8</text>
<text x="19" y="128">3</text>
<text x="19" y="130.6">4</text>
<text x="36.2" y="130.6">10</text>
<text x="36.8" y="128">9</text>
<text x="10.3" y="135.8">C</text>
<text x="19" y="133.1">5</text>
<text x="19" y="135.6">6</text>
<text x="36.2" y="133.1">11</text>
<text x="36.2" y="135.6">12</text>
<text x="285.3" y="135.8">C</text>
<text x="179.7" y="147.7">1</text>
<text x="197.5" y="147.7">7</text>
<text x="207" y="148.3">1</text>
<text x="224.8" y="148.3">7</text>
<text x="233.6" y="148.3">1</text>
<text x="251.4" y="148.3">7</text>
<text x="260.3" y="148.3">1</text>
<text x="278.1" y="148.3">7</text>
<text x="179.7" y="150.2">2</text>
<text x="179.7" y="152.8">3</text>
<text x="179.7" y="155.3">4</text>
<text x="196.8" y="155.3">10</text>
<text x="197.5" y="150.2">8</text>
<text x="197.5" y="152.8">9</text>
<text x="207" y="150.9">2</text>
<text x="207" y="153.4">3</text>
<text x="207" y="156">4</text>
<text x="224.2" y="156">10</text>
<text x="224.8" y="150.9">8</text>
<text x="224.8" y="153.4">9</text>
<text x="233.6" y="150.9">2</text>
<text x="233.6" y="153.4">3</text>
<text x="233.6" y="156">4</text>
<text x="250.8" y="156">10</text>
<text x="251.4" y="150.9">8</text>
<text x="251.4" y="153.4">9</text>
<text x="260.3" y="150.9">2</text>
<text x="260.3" y="153.4">3</text>
<text x="260.3" y="156">4</text>
<text x="277.5" y="156">10</text>
<text x="278.1" y="150.9">8</text>
<text x="278.1" y="153.4">9</text>
<text x="83.8" y="159.8">1</text>
<text x="111.7" y="159.8">3</text>
<text x="126.3" y="159.8">1</text>
<text x="154.3" y="159.8">3</text>
<text x="179.7" y="157.9">5</text>
<text x="179.7" y="160.4">6</text>
<text x="196.8" y="157.9">11</text>
<text x="196.8" y="160.4">12</text>
<text x="207" y="158.5">5</text>
<text x="207" y="161">6</text>
<text x="224.2" y="158.5">11</text>
<text x="224.2" y="161">12</text>
<text x="233.6" y="158.5">5</text>
<text x="233.6" y="161">6</text>
<text x="250.8" y="158.5">11</text>
<text x="250.8" y="161">12</text>
<text x="260.3" y="158.5">5</text>
<text x="260.3" y="161">6</text>
<text x="277.5" y="158.5">11</text>
<text x="277.5" y="161">12</text>
<text x="83.8" y="162.3">2</text>
<text x="126.3" y="162.3">2</text>
<text x="10.3" y="185.8">D</text>
<text x="100.9" y="180.1">1</text>
<text x="100.9" y="182.6">2</text>
<text x="100.9" y="185.2">3</text>
<text x="128.9" y="185.2">4</text>
<text x="128.9" y="182.6">5</text>
<text x="128.9" y="180.1">6</text>
<text x="285.3" y="185.8">D</text>
<text x="35" y="199.8">1</text>
<text x="85" y="199.8">2</text>
<text x="135" y="199.8">3</text>
<text x="185" y="199.8">4</text>
<text x="235" y="199.8">5</text>
<text x="285" y="199.8">6</text>
</g>
<g font-size="1.8" fill="#008484">
<text x="103.3" y="25.7">+12V</text>
<text x="109" y="25.7">+5V</text>
<text x="113.5" y="25.7">+3V3</text>
<text x="97.8" y="31.3">12V</text>
<text x="99" y="34.5">5V</text>
<text x="97.8" y="37.7">3V3</text>
<text x="157.6" y="40.2">GH_A</text>
<text x="181.8" y="40.2">GH_A_IN</text>
<text x="157.6" y="45.3">SH_A</text>
<text x="157.9" y="42.7">GL_A</text>
<text x="181.8" y="45.3">SH_A_IN</text>
<text x="181.8" y="42.7">GL_A_IN</text>
<text x="251.3" y="46.5">1</text>
<text x="254.5" y="45.9">WSC4</text>
<text x="261.7" y="46.5">7</text>
<text x="91.4" y="53.5">ENABLE_IN</text>
<text x="92.9" y="51">FAULT_IN</text>
<text x="120.8" y="51">nFAULT</text>
<text x="120.8" y="53.5">ENABLE</text>
<text x="157.4" y="52.3">GH_B</text>
<text x="181.8" y="52.3">GH_B_IN</text>
<text x="251.3" y="49.1">2</text>
<text x="251.3" y="51.6">3</text>
<text x="261.7" y="49.1">8</text>
<text x="261.7" y="51.6">9</text>
<text x="83.2" y="59.2">DRV835X_SPI_MOSI</text>
<text x="120.8" y="59.2">SPI_MOSI</text>
<text x="157.5" y="57.3">SH_B</text>
<text x="157.7" y="54.8">GL_B</text>
<text x="181.8" y="57.3">SH_B_IN</text>
<text x="181.8" y="54.8">GL_B_IN</text>
<text x="251.3" y="54.2">4</text>
<text x="251.3" y="56.7">5</text>
<text x="251.3" y="59.2">6</text>
<text x="260.5" y="54.2">10</text>
<text x="260.5" y="56.7">11</text>
<text x="260.5" y="59.2">12</text>
<text x="83.2" y="61.8">DRV835X_SPI_MISO</text>
<text x="84" y="64.3">DRV835X_SPI_SCK</text>
<text x="120.8" y="61.8">SPI_MISO</text>
<text x="120.8" y="64.3">SPI_SCLK</text>
<text x="157.4" y="65">GH_C</text>
<text x="181.8" y="65">GH_C_IN</text>
<text x="47.2" y="70.7">TIM4_CH1_IN</text>
<text x="85.3" y="66.9">DRV835X_SPI_CS</text>
<text x="120.8" y="66.9">SPI_CS</text>
<text x="157.5" y="70">SH_C</text>
<text x="157.7" y="67.5">GL_C</text>
<text x="181.8" y="70">SH_C_IN</text>
<text x="181.8" y="67.5">GL_C_IN</text>
<text x="251.3" y="68.1">1</text>
<text x="251.3" y="70.7">2</text>
<text x="254.5" y="67.5">WSC5</text>
<text x="261.7" y="68.1">7</text>
<text x="261.7" y="70.7">8</text>
<text x="47.2" y="73.2">TIM4_CH2_IN</text>
<text x="47.2" y="75.8">TIM4_CH3_IN</text>
<text x="93.1" y="73.9">INH_A_IN</text>
<text x="93.4" y="76.4">INL_A_IN</text>
<text x="120.8" y="73.9">INH_A</text>
<text x="120.8" y="76.4">INL_A</text>
<text x="251.3" y="73.2">3</text>
<text x="251.3" y="75.8">4</text>
<text x="260.5" y="75.8">10</text>
<text x="261.7" y="73.2">9</text>
<text x="92.9" y="78.9">INH_B_IN</text>
<text x="93.2" y="81.5">INL_B_IN</text>
<text x="120.8" y="78.9">INH_B</text>
<text x="120.8" y="81.5">INL_B</text>
<text x="158.6" y="80.2">SNA</text>
<text x="158.7" y="78.3">SPA</text>
<text x="181.8" y="80.2">SNA_IN</text>
<text x="181.8" y="78.3">SPA_IN</text>
<text x="251.3" y="78.3">5</text>
<text x="251.3" y="80.8">6</text>
<text x="260.5" y="78.3">11</text>
<text x="260.5" y="80.8">12</text>
<text x="92.9" y="84">INH_C_IN</text>
<text x="93.2" y="86.6">INL_C_IN</text>
<text x="120.8" y="84">INH_C</text>
<text x="120.8" y="86.6">INL_C</text>
<text x="158.4" y="85.9">SNB</text>
<text x="158.5" y="84">SPB</text>
<text x="181.8" y="85.9">SNB_IN</text>
<text x="181.8" y="84">SPB_IN</text>
<text x="255.2" y="89.7">WSC6</text>
<text x="91.8" y="94.8">ISEN_B_IN</text>
<text x="92" y="92.3">ISEN_A_IN</text>
<text x="120.8" y="92.3">ISENA</text>
<text x="120.8" y="94.8">ISENB</text>
<text x="158.4" y="92.3">SNC</text>
<text x="158.5" y="90.4">SPC</text>
<text x="181.8" y="92.3">SNC_IN</text>
<text x="181.8" y="90.4">SPC_IN</text>
<text x="252" y="90.4">1</text>
<text x="252" y="92.9">2</text>
<text x="252" y="95.4">3</text>
<text x="262.3" y="90.4">7</text>
<text x="262.3" y="92.9">8</text>
<text x="262.3" y="95.4">9</text>
<text x="91.8" y="97.3">ISEN_C_IN</text>
<text x="120.8" y="97.3">ISENC</text>
<text x="154.2" y="98.6">CS_DC_V</text>
<text x="252" y="98">4</text>
<text x="252" y="100.5">5</text>
<text x="261.1" y="98">10</text>
<text x="261.1" y="100.5">11</text>
<text x="20.3" y="105.5">TP9</text>
<text x="33" y="106.1">TP8</text>
<text x="252" y="103.1">6</text>
<text x="261.1" y="103.1">12</text>
<text x="20.3" y="108">DAC_TP2</text>
<text x="33" y="108.6">DAC_TP1</text>
<text x="47.2" y="112.6">DAC_OUT1</text>
<text x="90.6" y="108.8">ISEN_DC_IN</text>
<text x="91.8" y="112">ISEN_U_IN</text>
<text x="120.8" y="112">CS_PH_U_ADC</text>
<text x="120.8" y="108.8">CS_DC_V_ADC</text>
<text x="149.8" y="112">CS_PH_U_RAW</text>
<text x="150.1" y="109.4">CS_DC_V_RAW</text>
<text x="181.8" y="112">CS_PH_U</text>
<text x="47.2" y="115.1">DAC_OUT2</text>
<text x="91.7" y="117">ISEN_W_IN</text>
<text x="92" y="114.5">ISEN_V_IN</text>
<text x="120.8" y="117">CS_PH_W_ADC</text>
<text x="120.8" y="114.5">CS_PH_V_ADC</text>
<text x="149.6" y="117">CS_PH_W_RAW</text>
<text x="150" y="114.5">CS_PH_V_RAW</text>
<text x="181.8" y="117">CS_PH_W</text>
<text x="181.8" y="114.5">CS_PH_V</text>
<text x="22.7" y="124">1</text>
<text x="25.9" y="123.4">WSC3</text>
<text x="33.1" y="124">7</text>
<text x="90.1" y="124">VSEN_DC_IN</text>
<text x="120.8" y="120.2">BUS_V_ADC</text>
<text x="200.2" y="124">ENCODER_PH_U_OUT</text>
<text x="22.7" y="126.6">2</text>
<text x="22.7" y="129.1">3</text>
<text x="22.7" y="131.6">4</text>
<text x="31.9" y="131.6">10</text>
<text x="33.1" y="126.6">8</text>
<text x="33.1" y="129.1">9</text>
<text x="91.4" y="129.1">VSEN_B_IN</text>
<text x="91.4" y="131.6">VSEN_C_IN</text>
<text x="91.5" y="126.6">VSEN_A_IN</text>
<text x="181.8" y="131.6">VS_PHW</text>
<text x="181.8" y="126.6">VS_PHU</text>
<text x="181.8" y="129.1">VS_PHV</text>
<text x="200" y="130.4">ENCODER_PH_W_OUT</text>
<text x="200.4" y="127.2">ENCODER_PH_V_OUT</text>
<text x="22.7" y="134.2">5</text>
<text x="22.7" y="136.7">6</text>
<text x="31.9" y="134.2">11</text>
<text x="31.9" y="136.7">12</text>
<text x="183.4" y="148.8">1</text>
<text x="186.6" y="148.1">WSC1</text>
<text x="193.7" y="148.8">7</text>
<text x="210.7" y="149.4">1</text>
<text x="213.9" y="148.8">WSC7</text>
<text x="221" y="149.4">7</text>
<text x="237.4" y="149.4">1</text>
<text x="240.6" y="148.8">WSC8</text>
<text x="247.7" y="149.4">7</text>
<text x="264" y="149.4">1</text>
<text x="267.2" y="148.8">WSC2</text>
<text x="274.4" y="149.4">7</text>
<text x="96.5" y="153.9">Q14</text>
<text x="139" y="153.9">Q13</text>
<text x="183.4" y="151.3">2</text>
<text x="183.4" y="153.9">3</text>
<text x="193.7" y="151.3">8</text>
<text x="193.7" y="153.9">9</text>
<text x="210.7" y="152">2</text>
<text x="210.7" y="154.5">3</text>
<text x="221" y="152">8</text>
<text x="221" y="154.5">9</text>
<text x="237.4" y="152">2</text>
<text x="237.4" y="154.5">3</text>
<text x="247.7" y="152">8</text>
<text x="247.7" y="154.5">9</text>
<text x="264" y="152">2</text>
<text x="264" y="154.5">3</text>
<text x="274.4" y="152">8</text>
<text x="274.4" y="154.5">9</text>
<text x="87.5" y="160.8">GATE</text>
<text x="91.8" y="156.4">RSR030N06TL</text>
<text x="103.7" y="160.8">DRAIN</text>
<text x="130" y="160.8">GATE</text>
<text x="134.3" y="156.4">RSR030N06TL</text>
<text x="146.2" y="160.8">DRAIN</text>
<text x="183.4" y="156.4">4</text>
<text x="183.4" y="158.9">5</text>
<text x="183.4" y="161.5">6</text>
<text x="192.5" y="156.4">10</text>
<text x="192.5" y="158.9">11</text>
<text x="192.5" y="161.5">12</text>
<text x="210.7" y="157">4</text>
<text x="210.7" y="159.6">5</text>
<text x="219.8" y="157">10</text>
<text x="219.8" y="159.6">11</text>
<text x="237.4" y="157">4</text>
<text x="237.4" y="159.6">5</text>
<text x="246.5" y="157">10</text>
<text x="246.5" y="159.6">11</text>
<text x="264" y="157">4</text>
<text x="264" y="159.6">5</text>
<text x="273.2" y="157">10</text>
<text x="273.2" y="159.6">11</text>
<text x="23.4" y="164.7">GNDD</text>
<text x="87.5" y="163.4">SOURCE</text>
<text x="130" y="163.4">SOURCE</text>
<text x="210.7" y="162.1">6</text>
<text x="219.8" y="162.1">12</text>
<text x="237.4" y="162.1">6</text>
<text x="246.5" y="162.1">12</text>
<text x="264" y="162.1">6</text>
<text x="273.2" y="162.1">12</text>
<text x="179.1" y="169.7">H2</text>
<text x="189.9" y="169.7">H1</text>
<text x="200.7" y="169.7">H3</text>
<text x="64.1" y="176.7">D21</text>
<text x="106.9" y="177.4">LM74700QDBVRQ1</text>
<text x="114" y="174.8">IC2</text>
<text x="179.1" y="175.5">H23</text>
<text x="189.9" y="175.5">H24</text>
<text x="200.7" y="175.5">H4</text>
<text x="39.8" y="183.2">R146</text>
<text x="45.3" y="183.2">10M</text>
<text x="64.1" y="185">D23</text>
<text x="104.6" y="181.2">VCAP</text>
<text x="104.6" y="183.7">GND</text>
<text x="120.2" y="181.2">ANODE</text>
<text x="121.9" y="183.7">GATE</text>
<text x="53.2" y="191.3">GND</text>
<text x="64" y="190.1">GND</text>
<text x="78.6" y="190.1">GND</text>
<text x="99" y="190.1">GND</text>
<text x="104.6" y="186.2">EN</text>
<text x="118" y="186.2">CATHODE</text>
<text x="158.7" y="190.7">GND</text>
<text x="41.9" y="192.1">C61</text>
</g>
<g font-size="1.8">
<text x="23.7" y="69.4">ENCODER_PH_U</text>
<text x="24" y="71.9">ENCODER_PH_V</text>
<text x="23.6" y="74.5">ENCODER_PH_W</text>
<text x="229.9" y="122.7">ENCODER_PH_U</text>
<text x="229.9" y="125.9">ENCODER_PH_V</text>
<text x="229.9" y="129.1">ENCODER_PH_W</text>
<text x="76.4" y="161.9" transform="rotate(-90 76.4 161.9)">IN_SOURCE</text>
<text x="79.6" y="158.8" transform="rotate(-90 79.6 158.8)">IN_GATE</text>
<text x="117.7" y="158.8" transform="rotate(-90 117.7 158.8)">IN_DRAIN</text>
<text x="120.2" y="161.9" transform="rotate(-90 120.2 161.9)">IN_SOURCE</text>
<text x="122.7" y="158.8" transform="rotate(-90 122.7 158.8)">IN_GATE</text>
<text x="158.9" y="158.8" transform="rotate(-90 158.9 158.8)">IN_DRAIN</text>
<text x="132.8" y="169.7">IN_DRAIN</text>
<text x="143.5" y="169.7">IN_SOURCE</text>
<text x="143.7" y="178.4" transform="rotate(-90 143.7 178.4)">IN_GATE</text>
</g>
<g font-size="1.8" fill="#ff4b48">
<text x="74.3" y="146.7">Reverse</text>
<text x="83" y="146.7">Polarity</text>
<text x="91.6" y="146.7">Protection</text>
</g>
<text font-size="1.8" fill="#0000c2" x="117.5" y="146.1">DNP</text>
<g font-size="1.4" fill="#848400">
<text x="45.7" y="26.9">File:</text>
<text x="50" y="26.9">input.kicad_sch</text>
<text x="119.4" y="26.9">File:</text>
<text x="123.6" y="26.9">gatedriver.kicad_sch</text>
<text x="180.3" y="26.9">File:</text>
<text x="184.6" y="26.9">mosfer_cap.kicad_sch</text>
<text x="45.7" y="46.6">File:</text>
<text x="50" y="46.6">mcu.kicad_sch</text>
<text x="133.3" y="122.2">File:</text>
<text x="137.6" y="122.2">level_converter.kicad_sch</text>
</g>
<g font-size="1.4" fill="#008484">
<text x="33.7" y="154.4">C96</text>
<text x="43.8" y="153.8">C95</text>
<text x="54" y="153.8">C116</text>
<text x="79.4" y="176">C85</text>
<text x="79.4" y="177.9">22nF-100V</text>
<text x="93.3" y="176">C86</text>
<text x="93.3" y="177.9">22nF-100V</text>
<text x="158.7" y="177.9">C87</text>
<text x="155.6" y="180.5">47uF-100V</text>
</g>
<g font-size="1.4" fill="#0000c2">
<text x="28.6" y="162.6">PKRM-100V471MJ315</text>
<text x="46.6" y="162.6">16x31.5</text>
<text x="53.9" y="162.6">7.5MM</text>
</g>
<g font-size="1.1" fill="#008484">
<text x="254.5" y="47.6">7464100</text>
<text x="254.5" y="69.2">7464100</text>
<text x="255.2" y="91.4">7464100</text>
<text x="25.9" y="125">7464100</text>
<text x="111.2" y="144">R75</text>
<text x="111.7" y="145.3">0R</text>
<text x="186.6" y="149.8">7464100</text>
<text x="213.9" y="150.4">7464100</text>
<text x="240.6" y="150.4">7464100</text>
<text x="267.2" y="150.4">7464100</text>
<text x="159.3" y="156.1">R116</text>
<text x="160.6" y="157.3">0R</text>
<text x="175.9" y="166.9">MountingHole-M3</text>
<text x="186.7" y="166.9">MountingHole-M3</text>
<text x="197.5" y="166.9">MountingHole-M3</text>
<text x="175.9" y="172.7">MountingHole-M3</text>
<text x="186.7" y="172.7">MountingHole-M3</text>
<text x="197.5" y="172.7">MountingHole-M3</text>
<text x="62.2" y="178.4">SMBJ58A-HT-58V</text>
<text x="62.2" y="186.6">SMBJ58A-HT-58V</text>
<text x="39.4" y="194.2">C1812C103KGRACAUTO-10nF-2000V</text>
</g>
<g font-size=".9" fill="#008484">
<text x="31.1" y="156.1">470uF-100V-BULK</text>
<text x="41.2" y="156.1">470uF-100V-BULK</text>
<text x="51.4" y="156.1">470uF-100V-BULK</text>
</g>
<g font-size=".7" fill="#008484">
<text x="159.3" y="142.6">PWR_FLAG</text>
<text x="14.5" y="156">PWR_FLAG</text>
<text x="165" y="159.2">PWR_FLAG</text>
<text x="34.2" y="183.3">PWR_FLAG</text>
</g>
</svg>
